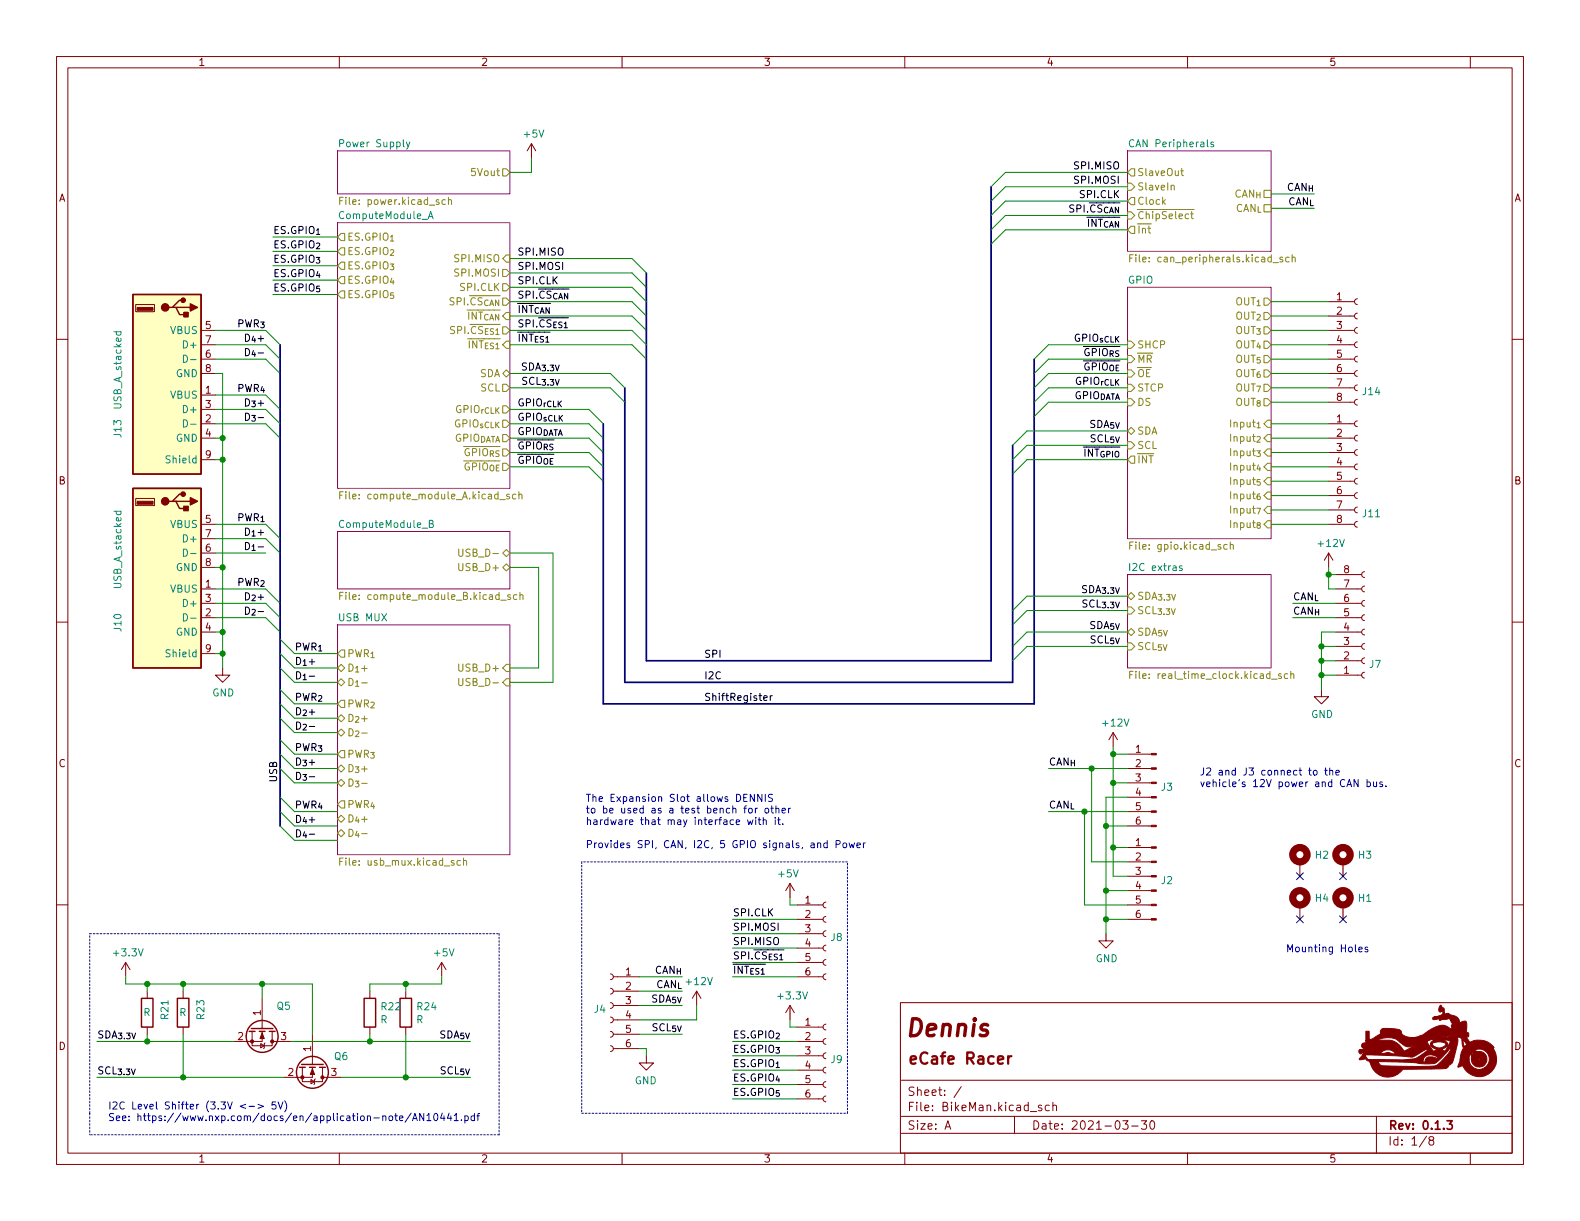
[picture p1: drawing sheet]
<svg xmlns="http://www.w3.org/2000/svg" width="279mm" height="216mm" viewBox="0 0 279 216" stroke-linecap="round" stroke-linejoin="round" font-family="sans-serif">
<g fill="none" stroke="#840000" stroke-width=".18">
<path d="M10 10h259.4v195.9h-259.4zM12 12h255.4v191.9h-255.4zM60 10v2M110 10v2M160 10v2M210 10v2M260 10v2M94 25.4l-.8 1.3M94 25.4v2.5M94 25.4l.7 1.3M10 60h2M24 53.8h3.3v1.3h-3.3z"/>
<path d="M35.6 58.4h2.5M234.9 58.4h4.6M234.9 55.9h4.6M234.9 53.3h4.6M240 57.9l-.3 .2-.2 .3 .2 .4 .3 .1M240 55.4l-.3 .1-.2 .4 .2 .3 .3 .2M240 52.8l-.3 .2-.2 .3 .2 .4 .3 .1M267.4 60h2M35.6 66h2.5M35.6 63.5h2.5M35.6 61h2.5M35.6 77.5h2.5"/>
<path d="M35.6 74.9h2.5M35.6 69.9h2.5M35.6 72.4h2.5M234.9 71.1h4.6M234.9 68.6h4.6M234.9 66h4.6M234.9 63.5h4.6M234.9 61h4.6M234.9 77.5h4.6M234.9 74.9h4.6M240 70.6l-.3 .2-.2 .3 .2 .4 .3 .1M240 68.1l-.3 .1-.2 .4 .2 .3 .3 .2"/>
<path d="M240 65.5l-.3 .2-.2 .3 .2 .4 .3 .1M240 63l-.3 .1-.2 .4 .2 .4 .3 .1M240 60.5l-.3 .1-.2 .4 .2 .3 .3 .2M240 79.5l-.3 .2-.2 .3 .2 .4 .3 .1M240 77l-.3 .1-.2 .4 .2 .3 .3 .2M240 74.4l-.3 .2-.2 .3 .2 .4 .3 .1M24 88.1h3.3v1.3h-3.3zM35.6 92.7h2.5M35.6 81.3h2.5M35.6 97.8h2.5M35.6 95.3h2.5M234.9 97.8l-.7 1.3"/>
<path d="M234.9 97.8v2.5M234.9 97.8l.8 1.3M234.9 92.7h4.6M234.9 90.2h4.6M234.9 87.6h4.6M234.9 85.1h4.6M234.9 82.6h4.6M234.9 80h4.6M240 92.2l-.3 .2-.2 .3 .2 .4 .3 .1M240 89.7l-.3 .1-.2 .4 .2 .3 .3 .2M240 87.1l-.3 .2-.2 .3 .2 .4 .3 .1M240 84.6l-.3 .1-.2 .4 .2 .3 .3 .2"/>
<path d="M240 82l-.3 .2-.2 .4 .2 .3 .3 .2M10 110h2M35.6 104.1h2.5M35.6 106.7h2.5M35.6 109.2h2.5M35.6 111.8h2.5M35.6 115.6h2.5M35.6 100.3h2.5M39.4 118.1v1.3h1.2l-1.2 1.3-1.3-1.3h1.3M236.2 101.6h4.6M236.2 104.1h4.6M236.2 106.7h4.6"/>
<path d="M236.2 109.2h4.6M236.2 111.8h4.6M236.2 114.3h4.6M236.2 116.8h4.6M236.2 119.4h4.6M241.3 101.1l-.4 .1-.1 .4 .1 .4 .4 .1M241.3 103.6l-.4 .2-.1 .3 .1 .4 .4 .1M241.3 106.2l-.4 .1-.1 .4 .1 .3 .4 .2M241.3 108.7l-.4 .2-.1 .3 .1 .4 .4 .1M241.3 111.3l-.4 .1-.1 .4 .1 .3 .4 .2M241.3 113.8l-.4 .1-.1 .4 .1 .4 .4 .1M241.3 116.3l-.4 .2-.1 .3 .1 .4 .4 .1"/>
<path d="M241.3 118.9l-.4 .1-.1 .4 .1 .3 .4 .2M267.4 110h2M196.8 129.5l-.7 1.3M196.8 129.5v2.6M196.8 129.5l.8 1.3M199.4 138.4h4.2M199.4 135.9h4.2M199.4 133.4h4.2M233.7 121.9v1.3h1.2l-1.2 1.3-1.3-1.3h1.3M10 160h2M139.7 156.2v2.6M139.7 156.2l.8 1.3"/>
<path d="M139.7 156.2l-.8 1.3M146 159.5l-.3 .2-.2 .3 .2 .4 .3 .1M199.4 146.1h4.2M199.4 143.5h4.2M199.4 141h4.2M199.4 157.5h4.2M199.4 154.9h4.2M199.4 152.4h4.2M199.4 149.9h4.2M229.9 152.4v2.5M237.5 152.4v2.5M267.4 160h2"/>
<path d="M22.2 170.2l-.7 1.3M22.2 170.2v2.5M22.2 170.2l.8 1.3M26 175.3v1.2M32.4 175.3v1.2M46.4 176.5v5.1M65.4 175.3v1.2M71.8 175.3v1.2M78.1 170.2l-.8 1.3M78.1 170.2v2.5M78.1 170.2l.8 1.3M108 179.8l.3 .2 .2 .3-.2 .4-.3 .1"/>
<path d="M108 177.3l.3 .1 .2 .4-.2 .4-.3 .1M108 174.8l.3 .1 .2 .4-.2 .3-.3 .2M108 172.2l.3 .2 .2 .3-.2 .4-.3 .1M108.5 177.8h4.5M108.5 175.3h4.5M108.5 172.7h4.5M123.2 175.3l-.8 1.2M123.2 175.3v2.5M123.2 175.3l.8 1.2M139.7 177.8l-.8 1.3M139.7 177.8v2.5M139.7 177.8l.8 1.3"/>
<path d="M141 162.6h4.5M141 160h4.5M141 172.7h4.5M141 170.2h4.5M141 167.6h4.5M141 165.1h4.5M146 172.2l-.3 .2-.2 .3 .2 .4 .3 .1M146 169.7l-.3 .1-.2 .4 .2 .3 .3 .2M146 167.1l-.3 .2-.2 .3 .2 .4 .3 .1M146 164.6l-.3 .1-.2 .4 .2 .4 .3 .1M146 162.1l-.3 .1-.2 .4 .2 .3 .3 .2M159.2 177.3h108.2v26.6h-108.2z"/>
<path d="M195.6 165.1v1.3h1.2l-1.2 1.2-1.3-1.2h1.3M199.4 162.6h4.2M199.4 160h4.2M229.9 160v2.6M237.5 160v2.6M26 181.6v1.3M32.4 181.6v1.3M44.6 182.4v2.5h3.5v-.7M46.1 184.5l.6 .4-.6 .4zM46.4 181.7v.2M46.4 182.4v1.8h-5.1M46.9 184.4l-.2 .1v.8l-.1 .1"/>
<path d="M48.1 182.4v1.8M48.1 184.2h3.3M53.5 188.7v2.6h3.5v-.8M55 190.9l.6 .4-.6 .3zM55.2 182.9v5.1M55.2 188v.2M55.2 188.7v1.8h-5M55.8 190.8l-.2 .1v.7l-.1 .2M57 188.7v1.8M57 190.5h3.3M65.4 181.6v1.3M71.8 181.6v1.3"/>
<path d="M108 184.9l.3 .2 .2 .3-.2 .4-.3 .1M108 182.4l.3 .1 .2 .4-.2 .3-.3 .2M108.5 185.4h4.5M108.5 182.9h4.5M108.5 180.3h4.5M114.3 186.7v1.3h-1.3l1.3 1.2 1.3-1.2h-1.3M141 184.2h4.5M141 194.3h4.5M141 191.8h4.5M141 189.2h4.5M141 186.7h4.5M141 181.6h4.5"/>
<path d="M146 193.8l-.3 .2-.2 .3 .2 .4 .3 .1M146 191.3l-.3 .1-.2 .4 .2 .3 .3 .2M146 188.7l-.3 .2-.2 .3 .2 .4 .3 .1M146 186.2l-.3 .1-.2 .4 .2 .3 .3 .2M146 183.6l-.3 .2-.2 .4 .2 .3 .3 .2M146 181.1l-.3 .2-.2 .3 .2 .4 .3 .1M159.4 197.4h108M159.4 191h108M167.1 199.7l.5-1.5 .5 1.5M167.3 199.2h.7M170 192.1l-1.3 2M179.4 197.4v3"/>
<path d="M184.2 195.5l-.4-.1-.2 .2 .1 .2 .5 .2v.3h-.6M185.5 195.5l-.4-.1-.3 .3v.4l.2 .2h.5M186.2 195.6l.2-.2 .4 .1v.9M186.2 194.9v1.5M198.5 198.2h1l-.5 .5 .4 .2v.6l-.2 .2h-.4l-.3-.2M200.1 199.1h1.2M201.8 198.2h1l-.5 .5 .4 .2v.6l-.2 .2h-.5l-.2-.2M203.5 198.2h.2a.81 .81 0 0 1 .6 .6 .81 .81 0 0 1-.3 .8l-.2 .1a.81 .81 0 0 1-.6-.6 .81 .81 0 0 1 .3-.9zM243.4 197.4v6.5M60 203.9v2M110 203.9v2M159.4 200.4h108"/>
<path d="M160 203.9v2M210 203.9v2M252.3 200.9l-1.3 1.9M253 201.6l-.3-.3 .1-.2 .2-.1h.4l.1 .3v.2l-.7 .2-.1 .2v.3l.3 .3 .4-.1 .1-.2v-.4l-.2-.2M260 203.9v2"/>
</g>
<path d="M255.9 198.2h.9l-.5 .5 .4 .2v.6l-.2 .2h-.4l-.2-.2" fill="none" stroke="#840000" stroke-width=".3"/>
<path d="M178.3 186.8v1.3M178.9 186.8l-.4 .1-.2 .2" fill="none" stroke="#840000" stroke-width=".4"/>
<g fill="#840000" stroke="#840000" stroke-width=".18">
<path d="M241.5 182.4h.6v1.4h.3l1.7-1 .1-.1-.1-.5 .3-.3h2.3a.91 .91 0 0 1 1.1 .7l.2 .3 .3 .2a6.3 6.3 0 0 0 3.5 .4h3.6a1.04 1.04 0 0 0 1.3-1.1 1.5 1.5 0 0 1-1.8 1l-5.1 .1 1.7-.5a7.2 7.2 0 0 1 3.7-1.7l1.5 .6v-.7h.3l-.3-.4-.2-.4h.7l.3 .4h.3v.1l.1-.1h-.4l-.3-.4h-.7l-.3-.3-1.5 .3-.2-.2-1 .1-.2-.3 .3-.2h3.4l.7 .8 .1-.1-.8-.7h-3.4l3.2-.1-2.9 .1a1.34 1.34 0 0 0 1.3-.7l-.2-.3-.4 .2a.8 .8 0 0 1 .2-1.3l.4 .5a.52 .52 0 0 1 .2 .7l.1 .4 .6-.1 .6 .3a1.42 1.42 0 0 1 1.4 1.4l.6-.3h.6l.1 .8-.1 1 .4 .2v.4v.3l-.5-.1 .7 1.1a3.4 3.4 0 0 1 4.3 1l-.2 .1a3.1 3.1 0 0 1-1 4.6 3.1 3.1 0 0 1-4.4-1.6l-.8 .3 .4-1.4h1.6a1.79 1.79 0 0 0 2 1.8 1.79 1.79 0 0 0 1.5-2.2 1.79 1.79 0 0 0-2.3-1.3v.2l.3 .1a1.4 1.4 0 0 1 1.7 1.2 1.4 1.4 0 0 1-1.3 1.6 1.4 1.4 0 0 1-1.5-1.4h1.2l.1 .1 .2-.1-.2-.2-.1 .2h-1.2v-.7l-.2-.1-.2 .8h-1.6l.2-1.2h1.8l.2 .3 .1-.1-.2-.3-1.9 .1a1.05 1.05 0 0 0 .2-1.3l-.1-.8h.2l.3 1.1 .4-.4-.7-.9v.2h-.2a.58 .58 0 0 0-.8-.5 2.31 2.31 0 0 1-.1 1.8l-.8 2.6-.5 .4a1.19 1.19 0 0 1-1.5 .7l-6.7 .1a3.2 3.2 0 0 1-3.4 1.3 3.2 3.2 0 0 1-2.5-2.7h1.5l.4 .6 .4 .2h8.1a2.05 2.05 0 0 0 2.2-.8 5 5 0 0 0 1.7-2.2l-.1-.2-1.5 1.7a2.36 2.36 0 0 1-2.6 1.1h-.9a55.4 55.4 0 0 0-7.7-.4h-1.5l-.5-.2-.2-.3-.8 .2-.4-.1 .7-.8h.4l.5 .8 9.8 .1v.4l.3-.1a.99 .99 0 0 1 1.4-.8l.9 .3a1.52 1.52 0 0 0-2.6 .2h-2.9h.1a4.8 4.8 0 0 0 3.6-1.7l-.2-.2-.2 .1-1 .6a3 3 0 0 1-3 .6l-7.1-.3 .1-.2h2.9l1.4-.2 .9 .2h.5a1.67 1.67 0 0 0-2.8 0h-2.9v-.2l-.6 .2-.2-.4 .1-.3 .8-.2-.4-.4v-.4l.2-.1 1.1-.2-.6-.1v-.2l3.5-.1a3.2 3.2 0 0 1 3.3 2l1.6-.9h-.4a2.1 2.1 0 0 1-2.1-.8h4.9l1.2 1.7 .6-.3h.8l.6 .3 1-1.8-.9-.2-.1 .2a.58 .58 0 0 1 .4 .9 1.81 1.81 0 0 1-2.9-.1v-.4h.3a1.38 1.38 0 0 0 2.4 .2 1.66 1.66 0 0 0-2-.4l-.7 .2 .1-.2 .4-.3v-.1l-.2-.1-1 .4h-4.9l-.2-.2a3.3 3.3 0 0 0-3.6 0h-2.1z"/>
<path d="M203.6 145.9h.9v.3h-.9z"/>
<path d="M203.6 143.4h.9v.2h-.9z"/>
<path d="M203.6 140.8h.9v.3h-.9z"/>
<path d="M203.6 138.3h.9v.3h-.9z"/>
<path d="M203.6 135.8h.9v.2h-.9z"/>
<path d="M203.6 133.2h.9v.3h-.9z"/>
<path d="M203.6 162.4h.9v.3h-.9z"/>
<path d="M203.6 159.9h.9v.2h-.9z"/>
<path d="M203.6 157.4h.9v.2h-.9z"/>
<path d="M203.6 154.8h.9v.3h-.9z"/>
<path d="M203.6 152.3h.9v.2h-.9z"/>
<path d="M203.6 149.7h.9v.3h-.9z"/>
<path d="M24.3 54.4h2.8v.5h-2.8z"/>
<path d="M24.3 88.6h2.8v.6h-2.8z"/>
<path d="M46.4 182.6l.3 1h-.7z"/>
<path d="M55.2 189l.4 1h-.7z"/>
<circle cx="44.6" cy="184.2" r=".28"/>
<circle cx="48.1" cy="184.2" r=".28"/>
<circle cx="53.5" cy="190.5" r=".28"/>
<circle cx="57" cy="190.5" r=".28"/>
</g>
<g fill="#fff" stroke="#fff" stroke-width=".18">
<path d="M59.7 110.5h30.5v40.6h-30.5z"/>
<path d="M199.4 101.6h25.4v16.5h-25.4z"/>
<path d="M59.7 39.4h30.5v47h-30.5z"/>
<path d="M199.4 50.8h25.4v44.5h-25.4z"/>
<path d="M199.4 26.7h25.4v17.8h-25.4z"/>
<path d="M59.7 94h30.5v10.1h-30.5z"/>
<path d="M59.7 26.7h30.5v7.6h-30.5z"/>
</g>
<path d="M59.7 39.4h30.5v47h-30.5zM59.7 26.7h30.5v7.6h-30.5zM199.4 26.7h25.4v17.8h-25.4zM199.4 50.8h25.4v44.5h-25.4zM59.7 94h30.5v10.1h-30.5zM59.7 110.5h30.5v40.6h-30.5zM199.4 101.6h25.4v16.5h-25.4z" fill="none" stroke="#840084" stroke-width=".18"/>
<g fill="none" stroke="#848400" stroke-width=".18">
<path d="M60.1 35.5h.4M60.7 34.9h-.6v1.3M78.8 35.4l-.4-.1-.2 .3 .1 .5h.5M79.3 35.4l.2-.1 .3 .1v.8M79.3 34.9v1.3M88.9 29.8h.6l.7 .7-.7 .6h-.6zM199.4 32.4h.6l.7 .6-.7 .7h-.6zM199.4 37.5h.6l.7 .6-.7 .6h-.6zM200 29.8h.7v1.3h-.7l-.6-.6zM200 34.9h.7v1.3h-.7l-.6-.6zM207.1 32.9l.2-.2 .3 .1v.8M208.8 30.2h.5"/>
<path d="M209 29.8v1.1l.3 .2M223.5 33.7h1.3v1.2h-1.3zM223.5 36.2h1.3v1.3h-1.3zM59.7 52.1l.6-.7h.7v1.3h-.7zM59.7 47l.6-.6h.7v1.2h-.7zM59.7 44.5l.6-.7h.7v1.3h-.7zM59.7 41.9l.6-.6h.7v1.2h-.7zM60.3 48.9h.7v1.3h-.7l-.6-.7zM88.9 52.7h.6l.7 .6-.7 .7h-.6zM88.9 47.6h.6l.7 .7-.7 .6h-.6zM88.9 50.2h.6l.7 .6-.7 .6h-.6zM88.9 57.8h.6l.7 .6-.7 .7h-.6z"/>
<path d="M89.5 55.2h.7v1.3h-.7l-.6-.6zM89.5 45.1h.7v1.3h-.7l-.6-.7zM199.8 45.7h.4M200 40h.7v1.3h-.7l-.6-.7zM200.4 45h-.6v1.3M223.5 57.8h.7l.6 .6-.6 .7h-.7zM223.5 55.2h.7l.6 .7-.6 .6h-.7zM223.5 52.7h.7l.6 .6-.6 .7h-.7zM226.8 45.5h-.3l-.2 .2 .1 .1 .4 .2v.3h-.5M228 45.5h-.4l-.3 .2 .2 .6h.5M228.5 45.6l.2-.1h.3v.8M228.5 45v1.3"/>
<path d="M88.9 66l.6-.6 .7 .6-.7 .7zM88.9 67.9h.6l.7 .7-.7 .6h-.6zM88.9 74.3h.6l.7 .6-.7 .7h-.6zM88.9 79.4h.6l.7 .6-.7 .6h-.6zM88.9 71.8h.6l.7 .6-.7 .6h-.6zM88.9 76.8h.6l.7 .7-.7 .6h-.6zM89.5 60.3h.7v1.3h-.7l-.6-.6zM199.4 60.3h.6l.7 .7-.7 .6h-.6zM199.4 62.9h.6l.7 .6-.7 .6h-.6zM199.4 65.4h.6l.7 .6-.7 .7h-.6zM199.4 67.9h.6l.7 .7-.7 .6h-.6zM199.4 70.5h.6l.7 .6-.7 .7h-.6z"/>
<path d="M199.4 76.2l.6-.6 .7 .6-.7 .6zM199.4 78.1h.6l.7 .6-.7 .7h-.6zM223.5 67.9h.7l.6 .7-.6 .6h-.7zM223.5 70.5h.7l.6 .6-.6 .7h-.7zM223.5 60.3h.7l.6 .7-.6 .6h-.7zM223.5 65.4h.7l.6 .6-.6 .7h-.7zM223.5 62.9h.7l.6 .6-.6 .6h-.7zM224.2 79.4h.6v1.2h-.6l-.7-.6zM224.2 76.8h.6v1.3h-.6l-.7-.6zM224.2 74.3h.6v1.3h-.6l-.7-.7zM60.1 87.6h.4M60.7 87h-.6v1.2"/>
<path d="M81.1 97.1v1l.3 .3 .3-.1 .2-.2v-1M88.9 81.9h.6l.7 .7-.7 .6h-.6zM88.9 97.8l.6-.6 .7 .6-.7 .6zM90.1 87.4h-.3l-.2 .2v.1l.5 .2v.3h-.5M91.2 87.4h-.3l-.3 .2 .1 .6h.5M91.8 87.5l.1-.1h.3l.1 .8M91.8 87v1.2M199.8 96.5h.4M200 80.6h.7v1.3h-.7l-.6-.6zM200.4 95.8h-.6v1.3M217 96.3h-.4l-.2 .2 .1 .6h.5M217.6 96.4l.1-.1h.3l.1 .8"/>
<path d="M217.6 95.8v1.3M224.2 81.9h.6v1.3h-.6l-.7-.6zM224.2 89.5h.6v1.3h-.6l-.7-.6zM224.2 92.1h.6v1.2h-.6l-.7-.6zM224.2 87h.6v1.3h-.6l-.7-.7zM224.2 84.5h.6v1.2h-.6l-.7-.6zM59.7 118.1l.6-.6 .7 .6-.7 .6zM60.1 105.3h.4M60.3 114.9h.7v1.3h-.7l-.6-.6zM60.7 104.7h-.6v1.3M81.1 120v1l.3 .2h.3l.2-.2v-1M88.9 100.3l.6-.6 .7 .6-.7 .7z"/>
<path d="M89.5 117.5h.7v1.2h-.7l-.6-.6zM90.2 105.2h-.3l-.1 .1v.2l.4 .1v.3h-.4M91.4 105.2h-.4l-.2 .2 .1 .5h.5M91.9 105.3l.2-.1h.3l.1 .8M91.9 104.7v1.3M199.4 113.7h.6l.7 .6-.7 .6h-.6zM199.4 111.8l.6-.7 .7 .7-.7 .6zM199.4 107.3h.6l.7 .7-.7 .6h-.6zM199.8 119.3h.4M200 104.8l.7 .6-.7 .6-.6-.6zM200.4 118.7h-.6v1.3M226.6 119.2l-.3-.1-.2 .2v.2l.5 .1v.3h-.5"/>
<path d="M227.7 119.2l-.4-.1-.2 .3 .1 .5h.5M228.3 119.3l.1-.2 .3 .1 .1 .8M228.3 118.7v1.3M59.7 133.4l.6-.7h.7v1.3h-.7zM59.7 135.9l.6-.6 .7 .6-.7 .6zM59.7 129.5l.6-.6 .7 .6-.7 .7zM59.7 120.7l.6-.7 .7 .7-.7 .6zM59.7 138.4l.6-.6 .7 .6-.7 .7zM59.7 127l.6-.6 .7 .6-.7 .6zM60.3 123.8h.7v1.3h-.7l-.6-.6zM61.7 128.8a.64 .64 0 0 1 .8 .7 .64 .64 0 0 1-.8 .6zM61.7 137.7a.64 .64 0 0 1 .8 .7 .64 .64 0 0 1-.8 .6z"/>
<path d="M62.8 138.1h.7l-.4 .4 .3 .1v.4l-.1 .1-.5-.1M62.9 129.3l.4-.1 .2 .3-.7 .8h.7M64 129.6h.9M64 138.5h.9M89.5 120h.7v1.3h-.7l-.6-.6zM59.7 147.3l.6-.6 .7 .6-.7 .7zM59.7 144.8l.6-.7 .7 .7-.7 .6zM59.7 142.2l.6-.6h.7v1.3h-.7zM60.1 152.3h.4M60.7 151.7h-.6v1.3M81.4 152.2l-.3-.1-.3 .3 .1 .5h.5M82 152.3l.1-.2 .3 .1 .1 .8"/>
<path d="M82 151.7v1.3"/>
</g>
<g fill="none" stroke="#008484" stroke-width=".18">
<path d="M71.9 25.1l.3 .9M72.5 25.1l-.5 1.2-.1 .1M75.7 38.7l.5-1.3 .4 1.3M75.9 38.3h.6M214.6 25.2l-.3-.1-.2 .2 .1 .2 .4 .1v.3h-.5M20.1 58.7h1.3M20.6 58.7v.3l.2 .3 .5-.2v-.4M32.4 74.2a.64 .64 0 0 1 .8 .7 .64 .64 0 0 1-.8 .6zM32.4 62.8a.64 .64 0 0 1 .8 .6 .64 .64 0 0 1-.8 .7zM33.7 75h1M33.7 63.6h1M20.1 90.4h1.3"/>
<path d="M20.6 90.4v.4l.2 .2 .5-.1v-.5M32.4 97.1a.64 .64 0 0 1 .8 .6 .64 .64 0 0 1-.8 .7zM33.7 97.9h1M75.9 92.6l.6-.1 .1-.1-.1-.3-.6-.1v1.3h.5l.2-.1v-.4l-.3-.2M32.4 108.5a.64 .64 0 0 1 .8 .7 .64 .64 0 0 1-.8 .6zM33.7 109.3h1M209 100.1l-.3-.1-.2 .2 .1 .2 .4 .1v.3h-.5"/>
</g>
<g fill="none" stroke="#840000" stroke-width="1.3">
<circle cx="229.9" cy="158.7" r="1.27"/>
<circle cx="229.9" cy="151.1" r="1.27"/>
<circle cx="237.5" cy="151.1" r="1.27"/>
<circle cx="237.5" cy="158.7" r="1.27"/>
</g>
<g fill="none" stroke="#840000" stroke-width=".25">
<path d="M23.5 52.1h12.1v31.7h-12.1zM30.5 54.4h.6l.6 1.2h1.3M31.1 54.4h2.6M32.4 53.1h-.7l-1.2 1.3h-.7M23.5 86.4h12.1v31.7h-12.1zM30.5 88.6h.6l.6 1.3h1.3M31.1 88.6h2.6M32.4 87.4h-.7l-1.2 1.2h-.7M25 176.5h2.1v5.1h-2.1zM31.4 176.5h2v5.1h-2zM64.4 176.5h2v5.1h-2zM70.7 176.5h2.1v5.1h-2.1z"/>
<path d="M44.1 182.4h1M44.4 181.9h3.9M45.8 182.4h1.1M47.6 182.4h1M53 188.7h1M53.3 188.2h3.8M54.7 188.7h1.1M56.5 188.7h1"/>
<circle cx="46.4" cy="183.3" r="2.82"/>
<circle cx="55.2" cy="189.6" r="2.82"/>
</g>
<g fill="#ffffc2" stroke="#ffffc2" stroke-width=".18">
<path d="M23.5 52.1h12.1v31.7h-12.1z"/>
<path d="M23.5 86.4h12.1v31.7h-12.1z"/>
</g>
<g fill="#840000" stroke="#840000" stroke-width=".25">
<path d="M32.5 55.2h.8v.8h-.8z"/>
<path d="M33.7 53.7l1.2 .7-1.2 .6z"/>
<path d="M32.5 89.5h.8v.8h-.8z"/>
<path d="M33.7 88l1.2 .6-1.2 .7z"/>
<circle cx="29.2" cy="54.4" r=".63"/>
<circle cx="32.4" cy="53.1" r=".38"/>
<circle cx="29.2" cy="88.6" r=".63"/>
<circle cx="32.4" cy="87.4" r=".38"/>
</g>
<g fill="none" stroke="#000" stroke-width=".18">
<path d="M43.4 73.1a.64 .64 0 0 1 .7 .6 .64 .64 0 0 1-.7 .6zM44.5 73.5h.6l-.3 .3 .3 .1v.5l-.1 .1-.5-.1M45.6 73.8h1M43.4 107.3a.64 .64 0 0 1 .7 .7 .64 .64 0 0 1-.7 .6zM44.6 107.8l.4-.1 .1 .3-.6 .8h.6M45.6 108.1h1M52.4 136.6a.64 .64 0 0 1 .8 .6 .64 .64 0 0 1-.8 .6zM52.4 127.7a.64 .64 0 0 1 .8 .6 .64 .64 0 0 1-.8 .6zM53.6 137h.6l-.3 .3 .2 .1v.5l-.1 .1-.4-.1M53.6 128.2l.4-.1 .2 .3-.6 .7h.6M54.7 137.3h1M54.7 128.5h1"/>
<path d="M135.1 123.4l.6-.1-.1-.2-.4-.1-.1 .2v.6h.5M136.2 123v.9M136.6 123l-.4 .3"/>
</g>
<g fill="none" stroke="#0000c2" stroke-width=".18">
<path d="M232.4 136.3l.3-.1 .2 .3v.3l-.2 .3-.3-.1-.2-.2zM234.2 136.2h.5M234.4 135.8v1.1l.3 .2M235.1 136.3l.2-.1 .3 .1 .1 .8M235.1 135.8v1.3M236.2 136.6l.6-.1v-.2l-.4-.1-.2 .2 .1 .6h.5M240.2 137.8v1.3l-.8-1.3v1.3M241.7 138.3h.4l.2 .2-.1 .5h-.5M241.7 137.8v1.3M242.9 138.3v.7l.4 .1 .1-.1M243.4 138.3v.8M244.5 138.3h-.3l-.2 .1v.2l.5 .1v.3h-.5"/>
<path d="M245.1 139v.1M131.5 142.9h.5M132 142.5l-.3 .2v1.1M132.1 140.4h-.6v1.3h.6M132.2 145l.2 .8 .3-.6 .2 .6 .3-.8M132.5 143l.3-.1 .2 .3v.3l-.2 .3-.3-.1-.1-.2zM133.4 140.4v1.3l-.7-1.3v1.3M133.6 142.9v.9M133.6 144.5v.2M133.6 145v.8M133.9 142.9l-.3 .3M134.1 145h.4"/>
<path d="M134.2 144.5v1.1l.3 .2M134.7 140.4v1.3l-.7-1.3v1.3M135 145.1l.1-.1h.4v.8M135 144.5v1.3M135.3 140.4v1.3M135.4 143l.3-.1 .2 .3v.3l-.2 .3-.3-.1-.1-.2zM136.3 142.9h.5M136.5 142.5v1.1l.3 .2M136.6 140.5l-.5-.1-.2 .3 .1 .3 .5 .2v.4l-.1 .1h-.5M137.1 144.5v.2M137.1 145v.8M137.2 143l.2-.1 .3 .1 .1 .8"/>
<path d="M137.2 142.5v1.3M137.5 145h.5M137.7 144.5v1.1l.3 .2M138.3 143.3l.6-.1-.1-.2-.3-.1-.2 .2 .1 .6h.4M138.4 145.7v.1M139.4 142.9v.9M139.8 142.9l-.4 .3M144.6 149.2l.2-.2 .3 .1v.8M146.3 149.1l-.4-.1-.2 .3 .1 .5h.5M146.3 148.6v1.3M147.8 149.3l.7-.1 .1-.2-.1-.3-.7-.1v1.3M149.2 149.1l.3-.1 .2 .3v.4l-.2 .2-.3-.1-.1-.1z"/>
<path d="M150.1 149l.3 .9 .2-.6 .3 .6 .2-.9M151.5 149.5l.6-.1v-.3l-.4-.1-.2 .2 .1 .6h.5M152.7 149v.9M153.1 149l-.4 .3M240.3 167.9l.6-.1-.1-.3h-.3l-.2 .1v.6h.5M241.9 167.5h-.3l-.2 .1v.2l.5 .1v.3h-.5M44 195.6h1M45.6 195.3l1 .3-1 .4M48.8 194.8h-.6l-.1 .6 .2-.1 .4 .1 .1 .2v.4l-.2 .1-.5-.1M49.2 194.8l.4 1.3 .4-1.3M50.3 194.7a1.46 1.46 0 0 1 0 1.9M70.7 197.7l.6-.1-.1-.2-.4-.1-.1 .2v.6h.5"/>
<path d="M72.7 196.8l-1.1 1.7M72.9 198.2l.5-1.3 .4 1.3M73.1 197.8h.6M74.9 196.9v1.3l-.7-1.3v1.3M75.5 197.2l.4-.3v1.3M75.5 198.2h.7M76.8 197l.2-.1a.68 .68 0 0 1 .4 .6 .68 .68 0 0 1-.4 .7l-.2-.2-.1-.3zM78.2 196.8l-.3 .9h.8M78.5 197.3v.9M79.4 196.8l-.3 .9h.8M79.7 197.3v.9M80.3 197.2l.4-.3v1.3"/>
<path d="M80.3 198.2h.8M81.6 198v.2M82.2 197.4l.4-.1 .2 .2-.1 .6h-.5M82.2 197.3v1.3M83.9 197.4l-.4-.1-.2 .2 .1 .6h.5M83.9 196.9v1.3M84.3 197.3h.5M84.8 196.9l-.3 .2v1.1"/>
</g>
<path d="M102.9 152.4v44.5M149.9 152.4h-47M15.9 165.1h72.4M88.3 165.1v35.6M15.9 196.9v-31.8M15.9 196.9v3.8M102.9 196.9h47M149.9 196.9v-44.5M88.3 200.7h-72.4" fill="none" stroke="#0000c2" stroke-width=".18" stroke-dasharray=".3 .3"/>
<path d="M175.3 33v83.8h-61v-68.5M49.5 61v85.1M110.5 68.6v52.1h68.6v-42M182.9 63.5v61h-76.2v-49.6" fill="none" stroke="#000084" stroke-width=".3"/>
<g fill="none" stroke="#008400" stroke-width=".18">
<path d="M94 27.9v2.6h-3.8M199.4 30.5h-21.6l-2.5 2.5M199.4 38.1h-21.6l-2.5 2.5M199.4 33h-21.6l-2.5 2.6M199.4 35.6h-21.6l-2.5 2.5M224.8 36.8h7.6M224.8 34.3h7.6M38.1 58.4h8.9l2.5 2.6M48.3 52.1h11.4M48.3 47h11.4M48.3 49.5h11.4M48.3 41.9h11.4"/>
<path d="M48.3 44.5h11.4M90.2 55.9h21.6l2.5 2.5M90.2 53.3h21.6l2.5 2.6M90.2 58.4h21.6l2.5 2.6M90.2 45.7h21.6l2.5 2.6M90.2 50.8h21.6l2.5 2.5M90.2 48.3h21.6l2.5 2.5M199.4 40.6h-21.6l-2.5 2.6M224.8 55.9h10.1M224.8 53.3h10.1M224.8 58.4h10.1M38.1 63.5h8.9l2.5 2.5"/>
<path d="M38.1 61h8.9l2.5 2.5M38.1 77.5h1.3M38.1 66h1.3v52.1M38.1 74.9h8.9l2.5 2.6M38.1 72.4h8.9l2.5 2.5M38.1 69.9h8.9l2.5 2.5M90.2 61h21.6l2.5 2.5M90.2 68.6h17.7l2.6 2.5M90.2 77.5h13.9l2.6 2.5M90.2 66h17.7l2.6 2.6M90.2 74.9h13.9l2.6 2.6M90.2 72.4h13.9l2.6 2.5"/>
<path d="M199.4 71.1h-14l-2.5 2.6M199.4 78.7h-17.8l-2.5 2.6M199.4 63.5h-14l-2.5 2.5M199.4 61h-14l-2.5 2.5M199.4 68.6h-14l-2.5 2.5M199.4 66h-14l-2.5 2.6M199.4 76.2h-17.8l-2.5 2.5M224.8 71.1h10.1M224.8 63.5h10.1M224.8 61h10.1M224.8 68.6h10.1M224.8 77.5h10.1"/>
<path d="M224.8 66h10.1M224.8 74.9h10.1M38.1 81.3h1.3M38.1 92.7h8.9l2.5 2.6M38.1 97.8h8.9M38.1 95.3h8.9l2.5 2.5M90.2 80h13.9l2.6 2.6M90.2 82.6h13.9l2.6 2.5M90.2 97.8h7.6v22.9h-7.6M199.4 81.3h-17.8l-2.5 2.5M224.8 80h10.1M224.8 82.6h10.1"/>
<path d="M224.8 85.1h10.1M224.8 90.2h10.1M224.8 87.6h10.1M224.8 92.7h10.1M38.1 111.8h1.3M38.1 104.1h8.9l2.5 2.6M38.1 109.2h8.9l2.5 2.6M38.1 106.7h8.9l2.5 2.5M38.1 115.6h1.3M38.1 100.3h1.3M49.5 115.6l2.6 2.5h7.6M49.5 118.1l2.6 2.6h7.6"/>
<path d="M49.5 113l2.6 2.6h7.6M90.2 100.3h5v17.8h-5M199.4 111.8h-17.8l-2.5 2.5M199.4 108h-17.8l-2.5 2.5M199.4 105.4h-17.8l-2.5 2.6M199.4 114.3h-17.8l-2.5 2.5M228.6 109.2h7.6M228.6 106.7h7.6M233.7 114.3h2.5M233.7 116.8h2.5M233.7 119.4h2.5M234.9 100.3v3.8h1.3"/>
<path d="M234.9 101.6h1.3M236.2 111.8h-2.5v10.1M49.5 121.9l2.6 2.6h7.6M49.5 127l2.6 2.5h7.6M49.5 124.5l2.6 2.5h7.6M49.5 130.8l2.6 2.6h7.6M49.5 135.9l2.6 2.5h7.6M49.5 133.4l2.6 2.5h7.6M185.4 135.9h14M193 135.9v16.5h6.4M196.8 133.4h2.6M196.8 138.4h2.6"/>
<path d="M196.8 132.1v22.8h2.6M49.5 146.1l2.6 2.5h7.6M49.5 143.5l2.6 2.6h7.6M49.5 141l2.6 2.5h7.6M139.7 158.8v1.2h1.3M185.4 143.5h14M191.8 143.5v16.5h7.6M195.6 146.1h3.8M195.6 157.5h3.8M196.8 149.9h2.6M199.4 141h-3.8v24.1M22.2 172.7v1.3h33v8.9"/>
<path d="M26 174v1.3M32.4 174v1.3M46.4 174v2.5M71.8 174v1.3M78.1 172.7v1.3h-12.7v1.3M113 172.7h7.6M113 175.3h7.6M113 177.8h7.6M123.2 177.8v2.5h-10.2M129.5 165.1h11.5M129.5 172.7h11.5M129.5 170.2h11.5"/>
<path d="M129.5 162.6h11.5M129.5 167.6h11.5M195.6 162.6h3.8M17.1 184.2h24.2M17.1 190.5h33.1M32.4 182.9v7.6M51.4 184.2h31.8M60.3 190.5h22.9M65.4 182.9v1.3M71.8 182.9v7.6M113 185.4h1.3v1.3M113 182.9h7.6"/>
<path d="M129.5 184.2h11.5M129.5 194.3h11.5M129.5 191.8h11.5M129.5 186.7h11.5M129.5 189.2h11.5M139.7 180.3v1.3h1.3"/>
</g>
<path d="M229.3 154.3l1.2 1.2M230.5 154.3l-1.2 1.2M236.9 154.3l1.2 1.2M238.1 154.3l-1.2 1.2M229.3 162l1.2 1.2M230.5 162l-1.2 1.2M236.9 162l1.2 1.2M238.1 162l-1.2 1.2" fill="none" stroke="#000084" stroke-width=".18"/>
<g fill="#008400" stroke="#008400" stroke-width=".18">
<circle cx="26" cy="184.2" r=".46"/>
<circle cx="32.4" cy="190.5" r=".46"/>
<circle cx="71.8" cy="190.5" r=".46"/>
<circle cx="26" cy="174" r=".46"/>
<circle cx="32.4" cy="174" r=".46"/>
<circle cx="46.4" cy="174" r=".46"/>
<circle cx="65.4" cy="184.2" r=".46"/>
<circle cx="71.8" cy="174" r=".46"/>
<circle cx="39.4" cy="100.3" r=".46"/>
<circle cx="39.4" cy="77.5" r=".46"/>
<circle cx="39.4" cy="81.3" r=".46"/>
<circle cx="39.4" cy="111.8" r=".46"/>
<circle cx="39.4" cy="115.6" r=".46"/>
<circle cx="195.6" cy="162.6" r=".46"/>
<circle cx="195.6" cy="157.5" r=".46"/>
<circle cx="196.8" cy="133.4" r=".46"/>
<circle cx="193" cy="135.9" r=".46"/>
<circle cx="195.6" cy="146.1" r=".46"/>
<circle cx="191.8" cy="143.5" r=".46"/>
<circle cx="196.8" cy="149.9" r=".46"/>
<circle cx="196.8" cy="138.4" r=".46"/>
<circle cx="233.7" cy="116.8" r=".46"/>
<circle cx="233.7" cy="114.3" r=".46"/>
<circle cx="233.7" cy="119.4" r=".46"/>
<circle cx="234.9" cy="101.6" r=".46"/>
</g>
<text font-size="4.2" fill="#840000" x="159.9" y="183.3">Dennis</text>
<text font-size="2.8" fill="#840000" x="160.4" y="188.2">eCafe Racer</text>
<g font-size="2.1" fill="#840000">
<text x="160.4" y="196.5">File: BikeMan.kicad_sch</text>
<text x="160.4" y="193.8">Sheet: /</text>
<text x="160.4" y="199.7">Size: A</text>
<text x="182.4" y="199.7">Date: 2021-03-30</text>
<text x="245.4" y="199.7">Rev: 0.1.3</text>
<text x="245.4" y="202.5">Id: 1/8</text>
</g>
<g font-size="1.8" fill="#840000">
<text x="35" y="11.6">1</text>
<text x="85" y="11.6">2</text>
<text x="135" y="11.6">3</text>
<text x="185" y="11.6">4</text>
<text x="235" y="11.6">5</text>
<text x="10.3" y="35.6">A</text>
<text x="267.7" y="35.6">A</text>
<text x="236.4" y="53.1">1</text>
<text x="36.3" y="58.2">5</text>
<text x="236.4" y="55.6">2</text>
<text x="236.4" y="58.2">3</text>
<text x="36.3" y="63.2">6</text>
<text x="36.3" y="60.7">7</text>
<text x="36.3" y="65.8">8</text>
<text x="236.4" y="60.7">4</text>
<text x="236.4" y="63.2">5</text>
<text x="236.4" y="65.8">6</text>
<text x="36.3" y="69.6">1</text>
<text x="236.4" y="68.3">7</text>
<text x="236.4" y="70.9">8</text>
<text x="36.3" y="74.7">2</text>
<text x="36.3" y="72.1">3</text>
<text x="36.3" y="77.2">4</text>
<text x="236.4" y="74.7">1</text>
<text x="236.4" y="77.2">2</text>
<text x="36.3" y="81">9</text>
<text x="236.4" y="79.8">3</text>
<text x="236.4" y="82.3">4</text>
<text x="10.3" y="85.7">B</text>
<text x="236.4" y="84.8">5</text>
<text x="236.4" y="87.4">6</text>
<text x="236.4" y="89.9">7</text>
<text x="267.7" y="85.7">B</text>
<text x="36.3" y="92.5">5</text>
<text x="36.3" y="95">7</text>
<text x="236.4" y="92.5">8</text>
<text x="36.3" y="97.5">6</text>
<text x="36.3" y="100.1">8</text>
<text x="237.6" y="101.3">8</text>
<text x="36.3" y="103.9">1</text>
<text x="36.3" y="106.4">3</text>
<text x="237.6" y="106.4">6</text>
<text x="237.6" y="103.9">7</text>
<text x="36.3" y="109">2</text>
<text x="36.3" y="111.5">4</text>
<text x="237.6" y="111.5">4</text>
<text x="237.6" y="109">5</text>
<text x="36.3" y="115.3">9</text>
<text x="237.6" y="119.1">1</text>
<text x="237.6" y="116.6">2</text>
<text x="237.6" y="114">3</text>
<text x="10.3" y="135.6">C</text>
<text x="200.8" y="133.1">1</text>
<text x="200.8" y="135.6">2</text>
<text x="267.7" y="135.6">C</text>
<text x="200.8" y="138.2">3</text>
<text x="200.8" y="140.7">4</text>
<text x="200.8" y="143.3">5</text>
<text x="200.8" y="145.8">6</text>
<text x="200.8" y="149.6">1</text>
<text x="200.8" y="152.1">2</text>
<text x="200.8" y="154.7">3</text>
<text x="142.4" y="159.8">1</text>
<text x="200.8" y="157.2">4</text>
<text x="200.8" y="159.8">5</text>
<text x="142.4" y="162.3">2</text>
<text x="142.4" y="164.8">3</text>
<text x="142.4" y="167.4">4</text>
<text x="200.8" y="162.3">6</text>
<text x="110.6" y="172.5">1</text>
<text x="142.4" y="172.5">6</text>
<text x="46.1" y="179.6" transform="rotate(-90 46.1 179.6)">1</text>
<text x="110.6" y="175">2</text>
<text x="10.3" y="185.7">D</text>
<text x="42.1" y="183.9">2</text>
<text x="49.7" y="183.9">3</text>
<text x="55" y="185.9" transform="rotate(-90 55 185.9)">1</text>
<text x="110.6" y="180.1">4</text>
<text x="110.6" y="185.2">6</text>
<text x="142.4" y="181.4">1</text>
<text x="142.4" y="183.9">2</text>
<text x="267.7" y="185.7">D</text>
<text x="50.9" y="190.2">2</text>
<text x="58.6" y="190.2">3</text>
<text x="142.4" y="186.4">3</text>
<text x="142.4" y="189">4</text>
<text x="142.4" y="191.5">5</text>
<text x="142.4" y="194.1">6</text>
<text x="35" y="205.6">1</text>
<text x="85" y="205.6">2</text>
<text x="135" y="205.6">3</text>
<text x="185" y="205.6">4</text>
<text x="235" y="205.6">5</text>
</g>
<g font-size="1.8" fill="#008484">
<text x="60.4" y="26">Power Supply</text>
<text x="92.8" y="24.3">+5V</text>
<text x="200.2" y="26">CAN Peripherals</text>
<text x="60.2" y="38.7">ComputeModule_A</text>
<text x="199.5" y="50.2">GPIO</text>
<text x="30.1" y="59.1">VBUS</text>
<text x="32.7" y="61.6">D+</text>
<text x="30.1" y="70.5">VBUS</text>
<text x="31.1" y="66.7">GND</text>
<text x="241" y="69.9">J14</text>
<text x="21.5" y="77.3" transform="rotate(-90 21.5 77.3)">J13</text>
<text x="21.5" y="72.2" transform="rotate(-90 21.5 72.2)">USB_A_stacked</text>
<text x="32.7" y="73">D+</text>
<text x="29.7" y="81.9">Shield</text>
<text x="31.1" y="78.1">GND</text>
<text x="30.1" y="93.3">VBUS</text>
<text x="32.7" y="95.9">D+</text>
<text x="60.3" y="93.3">ComputeModule_B</text>
<text x="241" y="91.5">J11</text>
<text x="31.1" y="101">GND</text>
<text x="200.2" y="101">I2C extras</text>
<text x="233.2" y="96.7">+12V</text>
<text x="21.5" y="103.9" transform="rotate(-90 21.5 103.9)">USB_A_stacked</text>
<text x="30.1" y="104.8">VBUS</text>
<text x="32.7" y="107.3">D+</text>
<text x="21.5" y="111.6" transform="rotate(-90 21.5 111.6)">J10</text>
<text x="31.1" y="112.4">GND</text>
<text x="60.1" y="109.8">USB MUX</text>
<text x="29.7" y="116.2">Shield</text>
<text x="242.2" y="118.1">J7</text>
<text x="37.5" y="123.1">GND</text>
<text x="195.1" y="128.5">+12V</text>
<text x="231.8" y="126.9">GND</text>
<text x="205.4" y="139.8">J3</text>
<text x="137.7" y="155.1">+5V</text>
<text x="232.6" y="151.8">H2</text>
<text x="240.2" y="151.8">H3</text>
<text x="205.4" y="156.3">J2</text>
<text x="232.6" y="159.4">H4</text>
<text x="240.2" y="159.4">H1</text>
<text x="146.9" y="166.4">J8</text>
<text x="20.3" y="169.1">+3.3V</text>
<text x="76.9" y="169.1">+5V</text>
<text x="193.7" y="170.1">GND</text>
<text x="25.3" y="179.7">R</text>
<text x="31.7" y="179.7">R</text>
<text x="49" y="178.5">Q5</text>
<text x="67.5" y="178.6">R22</text>
<text x="73.8" y="178.6">R24</text>
<text x="105.1" y="179.1">J4</text>
<text x="121.5" y="174.2">+12V</text>
<text x="137.7" y="176.7">+3.3V</text>
<text x="29.8" y="180.2" transform="rotate(-90 29.8 180.2)">R21</text>
<text x="36.1" y="180.2" transform="rotate(-90 36.1 180.2)">R23</text>
<text x="67.3" y="180.9">R</text>
<text x="73.6" y="180.9">R</text>
<text x="59.1" y="187.4">Q6</text>
<text x="112.2" y="191.7">GND</text>
<text x="146.9" y="188">J9</text>
</g>
<g font-size="1.8">
<text x="190.3" y="29.9">SPI.MISO</text>
<text x="190.3" y="32.5">SPI.MOSI</text>
<text x="191.1" y="35">SPI.CLK</text>
<text x="224.9" y="33.8">CAN_{H}</text>
<text x="48.3" y="41.4">ES.GPIO_{1}</text>
<text x="186.1" y="37.6">SPI.~CS_{CAN}</text>
<text x="189.1" y="40.1">~INT_{CAN}</text>
<text x="225.1" y="36.3">CAN_{L}</text>
<text x="48.3" y="46.5">ES.GPIO_{3}</text>
<text x="48.3" y="43.9">ES.GPIO_{2}</text>
<text x="91.4" y="47.7">SPI.MOSI</text>
<text x="91.4" y="45.2">SPI.MISO</text>
<text x="48.3" y="51.5">ES.GPIO_{5}</text>
<text x="48.3" y="49">ES.GPIO_{4}</text>
<text x="91.4" y="50.3">SPI.CLK</text>
<text x="91.4" y="52.8">SPI.~CS_{CAN}</text>
<text x="39.5" y="57.9">PWR_{3}</text>
<text x="91.4" y="55.3">~INT_{CAN}</text>
<text x="91.4" y="57.9">SPI.~CS_{ES1}</text>
<text x="41.3" y="60.4">D_{4}+</text>
<text x="41.8" y="63">D_{4}-</text>
<text x="89.3" y="65.5">SDA_{3.3V}</text>
<text x="91.4" y="60.4">~INT_{ES1}</text>
<text x="186.7" y="60.4">GPIO_{sCLK}</text>
<text x="188.8" y="65.5">~GPIO_{OE}</text>
<text x="188.9" y="63">~GPIO_{RS}</text>
<text x="39.5" y="69.3">PWR_{4}</text>
<text x="41.3" y="71.9">D_{3}+</text>
<text x="89.5" y="68">SCL_{3.3V}</text>
<text x="91.4" y="71.9">GPIO_{rCLK}</text>
<text x="186.4" y="70.6">GPIO_{DATA}</text>
<text x="187" y="68">GPIO_{rCLK}</text>
<text x="91.4" y="76.9">GPIO_{DATA}</text>
<text x="91.4" y="74.4">GPIO_{sCLK}</text>
<text x="189.9" y="75.7">SDA_{5V}</text>
<text x="91.4" y="79.5">~GPIO_{RS}</text>
<text x="91.4" y="82">~GPIO_{OE}</text>
<text x="188.5" y="80.7">~INT_{GPIO}</text>
<text x="190.1" y="78.2">SCL_{5V}</text>
<text x="39.5" y="92.2">PWR_{1}</text>
<text x="41.3" y="94.7">D_{1}+</text>
<text x="41.8" y="97.3">D_{1}-</text>
<text x="39.5" y="103.6">PWR_{2}</text>
<text x="41.3" y="106.1">D_{2}+</text>
<text x="188.4" y="104.9">SDA_{3.3V}</text>
<text x="188.6" y="107.4">SCL_{3.3V}</text>
<text x="228.6" y="106.1">CAN_{L}</text>
<text x="189.9" y="111.2">SDA_{5V}</text>
<text x="190.1" y="113.8">SCL_{5V}</text>
<text x="228.6" y="108.7">CAN_{H}</text>
<text x="52.1" y="117.6">D_{1}+</text>
<text x="52.1" y="115">PWR_{1}</text>
<text x="124.5" y="116.3">SPI</text>
<text x="52.1" y="123.9">PWR_{2}</text>
<text x="52.1" y="120.1">D_{1}-</text>
<text x="124.5" y="123.9">ShiftRegister</text>
<text x="124.5" y="120.1">I2C</text>
<text x="52.1" y="126.5">D_{2}+</text>
<text x="52.1" y="132.8">PWR_{3}</text>
<text x="52.1" y="135.4">D_{3}+</text>
<text x="185.4" y="135.4">CAN_{H}</text>
<text x="49" y="138.4" transform="rotate(-90 49 138.4)">USB</text>
<text x="52.1" y="143">PWR_{4}</text>
<text x="185.4" y="143">CAN_{L}</text>
<text x="52.1" y="145.5">D_{4}+</text>
<text x="52.1" y="148.1">D_{4}-</text>
<text x="129.5" y="167.1">SPI.MISO</text>
<text x="129.5" y="162">SPI.CLK</text>
<text x="129.5" y="164.6">SPI.MOSI</text>
<text x="113.2" y="172.2">CAN_{H}</text>
<text x="129.5" y="169.6">SPI.~CS_{ES1} 5</text>
<text x="129.5" y="172.2">~INT_{ES1}</text>
<text x="110.6" y="177.5">3 SDA_{5V}</text>
<text x="113.4" y="174.7">CAN_{L}</text>
<text x="74.9" y="183.6">SDA_{5V}</text>
<text x="110.6" y="182.6">5 SCL_{5V}</text>
<text x="129.5" y="183.6">ES.GPIO_{2}</text>
<text x="17.1" y="190">SCL_{3.3V}</text>
<text x="75.1" y="190">SCL_{5V}</text>
<text x="129.5" y="186.2">ES.GPIO_{3}</text>
<text x="129.5" y="191.2">ES.GPIO_{4}</text>
<text x="129.5" y="188.7">ES.GPIO_{1}</text>
<text x="129.5" y="193.8">ES.GPIO_{5}</text>
</g>
<g font-size="1.8" fill="#848400">
<text x="83.6" y="31.1">5Vout</text>
<text x="201" y="31.1">SlaveOut</text>
<text x="201" y="33.7">SlaveIn</text>
<text x="215.7" y="34.9">CAN_{H}</text>
<text x="60.8" y="36.2">File: power.kicad_sch</text>
<text x="201" y="41.3">~Int</text>
<text x="201" y="38.7">~ChipSelect</text>
<text x="201" y="36.2">Clock</text>
<text x="215.9" y="37.5">CAN_{L}</text>
<text x="61.3" y="47.6">ES.GPIO_{3}</text>
<text x="61.3" y="45.1">ES.GPIO_{2}</text>
<text x="61.3" y="42.5">ES.GPIO_{1}</text>
<text x="80.7" y="46.4">SPI.MISO</text>
<text x="201" y="46.4">File: can_peripherals.kicad_sch</text>
<text x="61.3" y="52.7">ES.GPIO_{5}</text>
<text x="61.3" y="50.2">ES.GPIO_{4}</text>
<text x="76.5" y="54">SPI.~CS_{CAN}</text>
<text x="80.7" y="48.9">SPI.MOSI</text>
<text x="81.5" y="51.4">SPI.CLK</text>
<text x="216.1" y="54">OUT_{1}</text>
<text x="77" y="59.1">SPI.~CS_{ES1}</text>
<text x="79.5" y="56.5">~INT_{CAN}</text>
<text x="216.1" y="59.1">OUT_{3}</text>
<text x="216.1" y="56.5">OUT_{2}</text>
<text x="80" y="61.6">~INT_{ES1}</text>
<text x="201" y="61.6">SHCP</text>
<text x="201" y="64.1">~MR</text>
<text x="216.1" y="61.6">OUT_{4}</text>
<text x="216.1" y="64.1">OUT_{5}</text>
<text x="84.8" y="66.7">SDA</text>
<text x="85" y="69.2">SCL</text>
<text x="201" y="66.7">~OE</text>
<text x="201" y="69.2">STCP</text>
<text x="201" y="71.8">DS</text>
<text x="216.1" y="69.2">OUT_{7}</text>
<text x="216.1" y="71.8">OUT_{8}</text>
<text x="216.1" y="66.7">OUT_{6}</text>
<text x="77.1" y="75.6">GPIO_{sCLK}</text>
<text x="77.4" y="73">GPIO_{rCLK}</text>
<text x="201" y="76.8">SDA</text>
<text x="215.5" y="75.6">Input_{1}</text>
<text x="76.8" y="78.1">GPIO_{DATA}</text>
<text x="79.2" y="83.2">~GPIO_{OE}</text>
<text x="79.3" y="80.6">~GPIO_{RS}</text>
<text x="201" y="79.4">SCL</text>
<text x="201" y="81.9">~INT</text>
<text x="215.5" y="80.6">Input_{3}</text>
<text x="215.5" y="78.1">Input_{2}</text>
<text x="215.5" y="83.2">Input_{4}</text>
<text x="61.1" y="88.3">File: compute_module_A.kicad_sch</text>
<text x="215.5" y="88.3">Input_{6}</text>
<text x="215.5" y="85.7">Input_{5}</text>
<text x="215.5" y="90.8">Input_{7}</text>
<text x="215.5" y="93.3">Input_{8}</text>
<text x="81.5" y="101">USB_D+</text>
<text x="81.9" y="98.4">USB_D-</text>
<text x="200.5" y="97.2">File: gpio.kicad_sch</text>
<text x="61.2" y="106.1">File: compute_module_B.kicad_sch</text>
<text x="201" y="106">SDA_{3.3V}</text>
<text x="201" y="112.4">SDA_{5V}</text>
<text x="201" y="108.6">SCL_{3.3V}</text>
<text x="61.3" y="116.2">PWR_{1}</text>
<text x="61.3" y="118.7">D_{1}+</text>
<text x="81.5" y="118.7">USB_D+</text>
<text x="201" y="114.9">SCL_{5V}</text>
<text x="61.3" y="125.1">PWR_{2}</text>
<text x="61.3" y="121.3">D_{1}-</text>
<text x="81.9" y="121.3">USB_D-</text>
<text x="201.1" y="120">File: real_time_clock.kicad_sch</text>
<text x="61.3" y="127.6">D_{2}+</text>
<text x="61.3" y="134">PWR_{3}</text>
<text x="61.3" y="136.5">D_{3}+</text>
<text x="61.3" y="142.9">PWR_{4}</text>
<text x="61.3" y="148">D_{4}-</text>
<text x="61.3" y="145.4">D_{4}+</text>
<text x="60.8" y="153.1">File: usb_mux.kicad_sch</text>
</g>
<g font-size="1.8" fill="#0000c2">
<text x="212.1" y="137.1">J2 and J3 connect to the</text>
<text x="103.5" y="141.8">The Expansion Slot allows DENNIS</text>
<text x="103.5" y="143.8">to be used as a test bench for other</text>
<text x="212.1" y="139.2">vehicle's 12V power and CAN bus.</text>
<text x="103.5" y="145.9">hardware that may interface with it.</text>
<text x="103.5" y="150">Provides SPI, CAN, I2C, 5 GPIO signals, and Power</text>
<text x="227.3" y="168.4">Mounting Holes</text>
<text x="19" y="196.2">I2C Level Shifter (3.3V &lt;-&gt; 5V)</text>
<text x="19" y="198.2">See: https://www.nxp.com/docs/en/application-note/AN10441.pdf</text>
</g>
<text font-size="1.8" fill="#008400" x="17.1" y="183.6">SDA_{3.3V}</text>
</svg>
